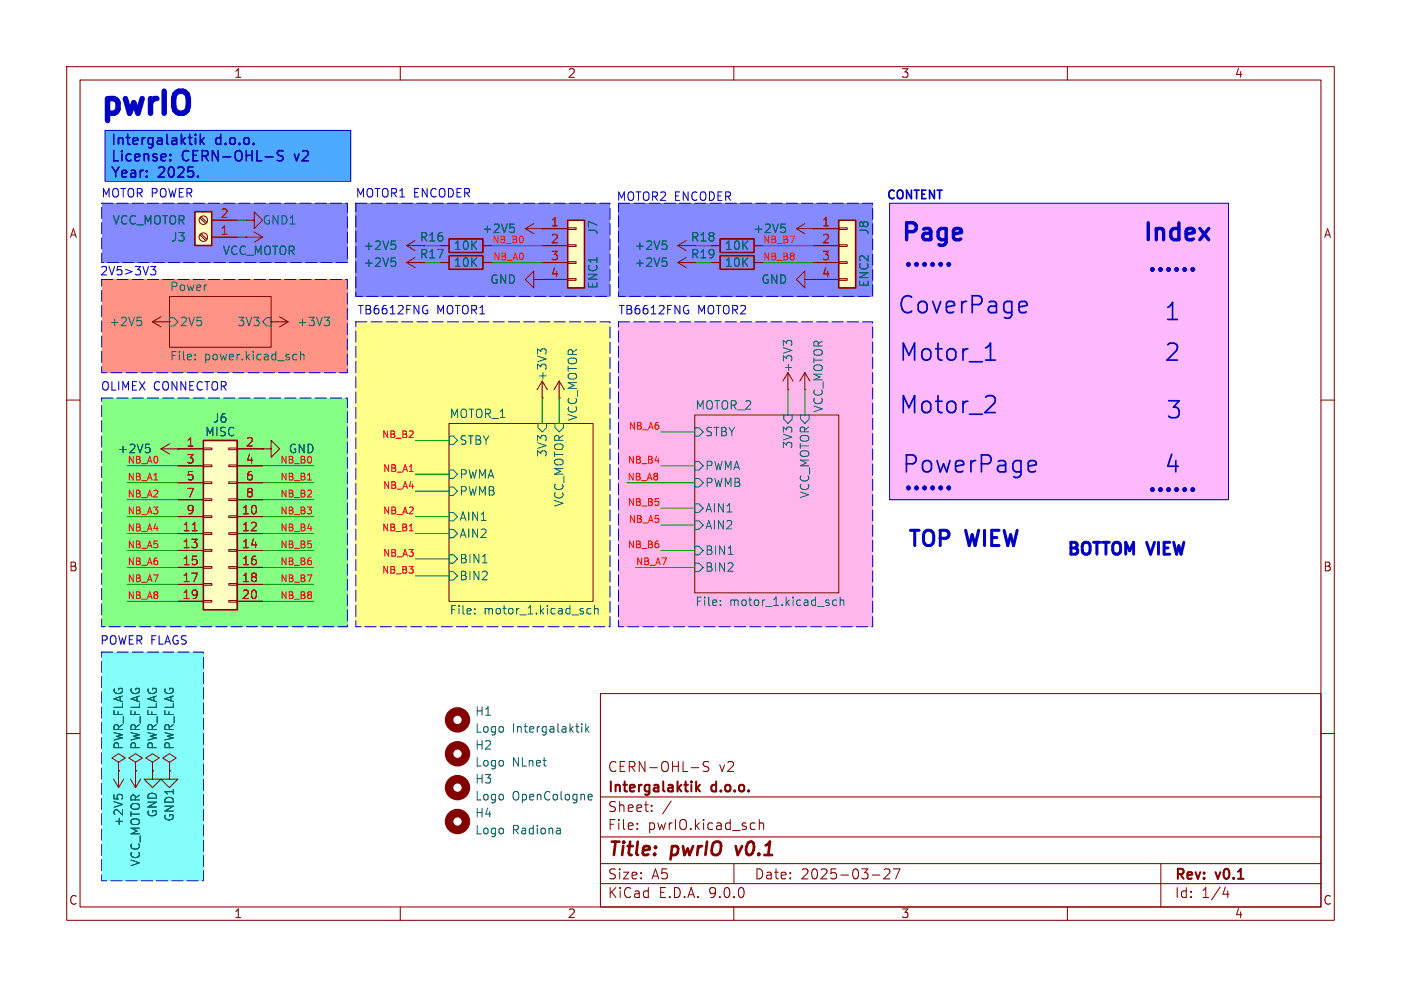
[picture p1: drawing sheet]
<svg xmlns="http://www.w3.org/2000/svg" width="210mm" height="148mm" viewBox="0 0 210 148" stroke-linecap="round" stroke-linejoin="round" font-family="sans-serif">
<g fill="none" stroke="#840000" stroke-width=".15">
<path d="M10 10h190v128h-190zM12 12h186v124h-186zM60 10v2M110 10v2M160 10v2M25.4 44.5h15.2v7.6h-15.2zM10 60h2M67.3 63.5h21.6v26.7h-21.6zM104.1 62.2h21.6v26.7h-21.6zM198 60h2M10 110h2M90 104h108v32h-108z"/>
<path d="M90 119.5h108M103.6 115.1h1.2M106.2 114.3l-.5-.1-.2 .1-.1 .3a.71 .71 0 0 0 .7 .4l.1 .3-.1 .3h-.7M198 110h2M60 136v2M90 132.5h108M90 129.5h108M90 125.5h108M95.5 124.2v.2M95.5 123.5v.1M97.7 121.5v.2M97.7 120.8v.1"/>
<path d="M100.6 120.1l-1.3 1.9M110 136v2M110 129.5v3M113 123.4l.2 .1M113.2 124.3l-.2 .1M113.8 122.9v1.5M113.8 123.5a.37 .37 0 0 1 .7 .1v.8M130.8 131.2h1.1M132.5 130.4l.3-.1 .5 .1a.41 .41 0 0 1 0 .5l-.8 .9h.9M133.9 130.3h1l-.6 1.5M160 136v2M174 129.5v6.5"/>
<path d="M183.7 133l-.4 1.1h1M184 133.6v1"/>
</g>
<path d="M110.3 126.9l.3 1.3" fill="none" stroke="#840000" stroke-width=".4"/>
<path d="M104.3 117.2v1.5M104.5 118.1l.4 .6M104.9 117.7l-.6 .6" fill="none" stroke="#840000" stroke-width=".3"/>
<path d="M15.2 97.8h15.3v34.3h-15.3z" fill="#85fffb"/>
<path d="M15.2 30.5h36.9v8.9h-36.9z" fill="#858aff"/>
<path d="M53.3 48.3h38.1v45.7h-38.1z" fill="#fdff89"/>
<path d="M15.2 59.7h36.9v34.3h-36.9z" fill="#86ff85"/>
<path d="M53.3 30.5h38.1v14h-38.1z" fill="#858aff"/>
<path d="M15.2 41.9h36.9v14h-36.9z" fill="#ff9385"/>
<path d="M92.7 48.3h38.1v45.7h-38.1z" fill="#ffb6ea"/>
<path d="M15.7 19.6h36.9v7.6h-36.9z" fill="#4eaaff"/>
<path d="M133.3 30.5h50.8v44.4h-50.8z" fill="#feb9ff"/>
<path d="M92.7 30.5h38.1v14h-38.1z" fill="#858aff"/>
<path d="M101.6 39.4l1.3 .7M101.6 39.4h2.5M102.9 38.6l-1.3 .8M106.7 36.8h1.2M113 36.8h1.3M119.4 34.3l1.2 .8M119.4 34.3h2.5M120.6 33.5l-1.2 .8M121.9 34.3h.1M25.4 44.5h15.2v7.6h-15.2zM67.3 63.5h21.6v26.7h-21.6zM104.1 62.2h21.6v26.7h-21.6z" fill="none" stroke="#840000" stroke-width=".15"/>
<g fill="none" stroke="#006464" stroke-width=".15">
<path d="M99.3 38.7h.6M99.7 39.2l.3 .2v.3l-.3 .2M117.1 33.6h.6M117.5 34.1l.3 .2v.3l-.3 .3M25.4 47.6h.6l.7 .7-.7 .6h-.6zM29.2 53.9v.1M29.2 53.2v.1M40 47.6h.6v1.3h-.6l-.6-.6zM44.1 53.1l.4 .1M44.5 53.9l-.4 .1M45 53.3l.2-.2 .3 .1 .1 .8M45 52.7v1.3"/>
<path d="M67.3 70.5h.6l.7 .6-.7 .7h-.6zM67.3 73h.6l.7 .7-.7 .6h-.6zM67.3 76.8h.6l.7 .7-.7 .6h-.6zM67.3 79.4h.6l.7 .6-.7 .6h-.6zM67.3 65.4h.6l.7 .6-.7 .7h-.6zM80.6 63.5h1.3v.6l-.6 .7-.7-.7zM83.2 63.5h1.3v.6l-.7 .7-.6-.7zM104.1 69.2h.7l.6 .7-.6 .6h-.7zM104.1 71.8h.7l.6 .6-.6 .6h-.7zM104.1 75.6h.7l.6 .6-.6 .6h-.7zM104.1 78.1h.7l.6 .6-.6 .7h-.7zM104.1 64.1h.7l.6 .7-.6 .6h-.7z"/>
<path d="M117.5 62.2h1.2v.7l-.6 .6-.6-.6zM120 62.2h1.3v.7l-.7 .6-.6-.6zM67.3 85.7h.6l.7 .7-.7 .6h-.6zM67.3 83.2h.6l.7 .6-.7 .7h-.6zM71.2 92v.1M71.2 91.3v.1M72.3 84.4h.7M88.6 91.3l-.4-.1-.2 .3v.3l.1 .2h.5M89.1 91.4l.2-.2 .3 .1 .1 .8M89.1 90.8v1.3M104.1 84.5h.7l.6 .6-.6 .6h-.7zM104.1 81.9h.7l.6 .7-.6 .6h-.7z"/>
<path d="M108 90.7v.1M108 90v.1M109.1 83.1h.8M125.4 90h-.4l-.2 .2v.4l.1 .1h.5M126 90.1l.1-.1h.3l.1 .8M126 89.5v1.3"/>
</g>
<path d="M107.9 35.8h5.1v2h-5.1z" fill="none" stroke="#840000" stroke-width=".25"/>
<path d="M29.2 31.8h2.5v5h-2.5z" fill="#ffffc2"/>
<path d="M29.2 31.8h2.5v5h-2.5z" fill="none" stroke="#840000" stroke-width=".25"/>
<g fill="none" stroke="#840000" stroke-width=".15">
<path d="M30 35.2l.8 .9M30 32.7l.8 .8M30.1 35.1l.9 .8M30.1 32.5l.9 .9M31.7 35.6h3.9M31.7 33h3.9M78.7 34.3l1.3 .8M78.7 34.3h2.6M80 33.5l-1.3 .8M81.3 34.3h.1"/>
<circle cx="30.5" cy="33" r=".63"/>
<circle cx="30.5" cy="35.6" r=".63"/>
</g>
<path d="M76.5 33.6h.6M76.9 34.1l.2 .2v.3l-.2 .3" fill="none" stroke="#006464" stroke-width=".15"/>
<path d="M85.1 33h2.5v10.2h-2.5z" fill="#ffffc2"/>
<path d="M85.1 33h2.5v10.2h-2.5z" fill="none" stroke="#840000" stroke-width=".25"/>
<g fill="none" stroke="#840000" stroke-width=".15">
<path d="M81.3 34.3h3.8M81.3 36.8h3.8M81.3 39.4h3.8M85.1 34.2h1.3v.2h-1.3zM85.1 36.7h1.3v.3h-1.3zM85.1 39.2h1.3v.3h-1.3zM101.6 36.8h2.5M101.6 36.8l1.3 .8M102.9 36.1l-1.3 .7M81.3 41.9h3.8M85.1 41.8h1.3v.2h-1.3zM120.6 41.9v-1.3l-1.2 1.3 1.2 1.3v-1.3h1.3"/>
<path d="M121.9 41.9h.1"/>
</g>
<path d="M99.3 36.1h.6M99.7 36.6l.3 .3v.3l-.3 .2" fill="none" stroke="#006464" stroke-width=".15"/>
<circle cx="68.6" cy="113" r="1.27" fill="none" stroke="#840000" stroke-width="1.3"/>
<path d="M125.7 33h2.6v10.2h-2.6z" fill="#ffffc2"/>
<path d="M67.3 35.8h5.1v2h-5.1zM125.7 33h2.6v10.2h-2.6z" fill="none" stroke="#840000" stroke-width=".25"/>
<g fill="none" stroke="#840000" stroke-width=".15">
<path d="M36.8 33h1.3v-1.2l1.3 1.2-1.3 1.3v-1.3M36.8 33h.1M36.8 35.6h.1M36.8 35.6h2.6M38.1 34.8l1.3 .8M39.4 35.6l-1.3 .7M66 36.8h1.3M72.4 36.8h1.3M121.9 34.3h3.8M121.9 36.8h3.8M121.9 39.4h3.8M125.7 34.2h1.3v.2h-1.3z"/>
<path d="M125.7 36.7h1.3v.3h-1.3zM125.7 39.2h1.3v.3h-1.3zM22.9 48.3h2.5M22.9 48.3l1.2 .7M24.1 47.5l-1.2 .8M25.4 48.3h.1M40.6 48.3h.1M40.6 48.3h2.6M41.9 47.5l1.3 .8M43.2 48.3l-1.3 .7M121.9 41.9h3.8M125.7 41.8h1.3v.2h-1.3z"/>
</g>
<path d="M20.6 47.6h.6M21 48.1l.2 .2v.3l-.2 .2M48.6 47.6h.8l-.4 .5M49.2 48.1l.2 .2v.3l-.2 .2" fill="none" stroke="#006464" stroke-width=".15"/>
<path d="M30.5 66h5.1v25.4h-5.1z" fill="#ffffc2"/>
<path d="M67.3 38.4h5.1v2h-5.1zM107.9 38.4h5.1v2h-5.1zM30.5 66h5.1v25.4h-5.1z" fill="none" stroke="#840000" stroke-width=".25"/>
<g fill="none" stroke="#840000" stroke-width=".15">
<path d="M31.7 35.6h3.9M31.7 33h3.9M36.8 35.6h.1M61 39.4h2.5M61 36.8l1.2 .8M61 36.8h2.5M61 39.4l1.2 .7M62.2 36.1l-1.2 .7M62.2 38.6l-1.2 .8M66 39.4h1.3M66 36.8h1.3M72.4 39.4h1.3"/>
<path d="M72.4 36.8h1.3M81.3 34.3h.1M81.3 39.4h3.8M81.3 36.8h3.8M81.3 34.3h3.8M106.7 39.4h1.2M106.7 36.8h1.2M113 39.4h1.3M113 36.8h1.3M121.9 34.3h.1M121.9 39.4h3.8M121.9 36.8h3.8"/>
<path d="M121.9 34.3h3.8M80 41.9v-1.3l-1.3 1.3 1.3 1.3v-1.3h1.3M81.3 59.7h.1M81.3 41.9h.1M81.3 57.2l-.8 1.2M81.3 57.2l.7 1.2M81.3 57.2v2.5M81.3 41.9h3.8M83.8 59.7h.1M83.8 57.2l-.7 1.2M83.8 57.2l.8 1.2M83.8 57.2v2.5"/>
<path d="M118.1 58.4h.1M118.1 55.9l-.8 1.3M118.1 55.9l.8 1.3M118.1 55.9v2.5M120.6 58.4h.1M120.6 55.9l-.7 1.3M120.6 55.9l.8 1.3M120.6 55.9v2.5M121.9 41.9h.1M121.9 41.9h3.8M24.1 67.3h6.4M24.1 67.3l1.3 .8"/>
<path d="M25.4 66.5l-1.3 .8M26.7 67.3h.1M26.7 69.9h3.8M26.7 72.4h3.8M26.7 74.9h3.8M26.7 77.5h3.8M30.5 67.2h1.2v.2h-1.2zM30.5 69.7h1.2v.3h-1.2zM30.5 72.3h1.2v.2h-1.2zM30.5 74.8h1.2v.3h-1.2zM30.5 77.3h1.2v.3h-1.2zM30.5 79.9h1.2v.2h-1.2z"/>
<path d="M34.3 67.2h1.3v.2h-1.3zM34.3 69.7h1.3v.3h-1.3zM34.3 72.3h1.3v.2h-1.3zM34.3 74.8h1.3v.3h-1.3zM34.3 77.3h1.3v.3h-1.3zM34.3 79.9h1.3v.2h-1.3zM35.6 67.3h3.8M35.6 69.9h3.8M35.6 72.4h3.8M35.6 74.9h3.8M35.6 77.5h3.8M39.4 67.3h1.2v-1.3l1.3 1.3-1.3 1.3v-1.3"/>
<path d="M39.4 67.3h.1M26.7 80h3.8M26.7 82.6h3.8M26.7 85.1h3.8M26.7 87.6h3.8M26.7 90.2h3.8M30.5 82.4h1.2v.3h-1.2zM30.5 85h1.2v.2h-1.2zM30.5 87.5h1.2v.3h-1.2zM30.5 90h1.2v.3h-1.2zM34.3 82.4h1.3v.3h-1.3zM34.3 85h1.3v.2h-1.3z"/>
<path d="M34.3 87.5h1.3v.3h-1.3zM34.3 90h1.3v.3h-1.3zM35.6 80h3.8M35.6 82.6h3.8M35.6 85.1h3.8M35.6 87.6h3.8M35.6 90.2h3.8M17 116.8l.8 1.3M17.8 115.6h.1M17.8 114.3l1-.6-1-.7-1 .7 1 .6v1.3M17.8 115.6v2.5M18.5 116.8l-.7 1.3"/>
<path d="M19.6 116.8l.7 1.3M20.3 115.6h.1M20.3 114.3l1-.6-1-.7-1 .7 1 .6v1.3M20.3 115.6v2.5M21.1 116.8l-.8 1.3M22.9 115.6v1.2h1.2l-1.2 1.3-1.3-1.3h1.3M22.9 115.6h.1M22.9 114.3l1-.6-1-.7-1.1 .7 1.1 .6v1.3M25.4 115.6v1.2h1.3l-1.3 1.3-1.3-1.3h1.3M25.4 115.6h.1M25.4 114.3l1-.6-1-.7-1 .7 1 .6v1.3"/>
</g>
<path d="M28.8 79.6h.7" fill="none" stroke="#a90000" stroke-width=".15"/>
<g fill="none" stroke="#006464" stroke-width=".15">
<path d="M58.7 36.1h.6M58.7 38.7h.6M59.1 36.6l.2 .3v.3l-.2 .2M59.1 39.2l.2 .2v.3l-.2 .2M76.5 33.6h.6M76.9 34.1l.2 .2v.3l-.2 .3M99.3 36.1h.6M99.3 38.7h.6M99.7 39.2l.3 .2v.3l-.3 .2M99.7 36.6l.3 .3v.3l-.3 .2M117.1 33.6h.6M117.5 34.1l.3 .2v.3l-.3 .3"/>
<path d="M81.1 52.7l-.5-.4v.8M81.1 52.6l.2-.3h.3l.3 .3M117.9 51.5l-.5-.5v.8M117.9 51.3l.2-.3h.3l.3 .3M21.8 66.6h.6M22.3 67.1l.2 .2v.3l-.2 .3M17.1 119.2v.6M17.6 119.4l.2-.3h.3l.3 .3M87.2 108.5v.2M87.2 109v.8M87.8 108.5v1.3M87.9 109.3l.4 .5"/>
<path d="M88.2 119.2l.4-.1 .2 .3-.6 .1M88.2 119.9h.5M88.3 109l-.5 .4M83.9 124.3l.1 .7M84 125h-.1M84 124.5l-.1 .1"/>
</g>
<g fill="none" stroke="#840000" stroke-width="1.3">
<circle cx="68.6" cy="107.9" r="1.27"/>
<circle cx="68.6" cy="118.1" r="1.27"/>
<circle cx="68.6" cy="123.2" r="1.27"/>
</g>
<path d="M46.1 72h.6M61.4 79.6h.5" fill="none" stroke="#ff0600" stroke-width=".15"/>
<g fill="none" stroke="#009600" stroke-width=".15">
<path d="M35.6 35.6h1.2M35.6 33h1.2M73.7 36.8h7.6M73.7 39.4h7.6M114.3 36.8h7.6M114.3 39.4h7.6M81.3 59.7v3.8M83.8 59.7v3.8M118.1 58.4v3.8M120.6 58.4v3.8M19 77.5h7.7M19 72.4h7.7"/>
<path d="M19 69.9h7.7M19 74.9h7.7M39.4 77.5h7.6M39.4 72.4h7.6M39.4 69.9h7.6M39.4 74.9h7.6M62.2 66h5.1M62.2 77.5h5.1M62.2 73.7h5.1M62.2 71.1h5.1M94 72.4h10.1M99.1 69.9h5"/>
<path d="M99.1 64.8h5M99.1 76.2h5M99.1 78.7h5M19 87.6h7.7M19 82.6h7.7M19 85.1h7.7M19 90.2h7.7M19 80h7.7M39.4 87.6h7.6M39.4 82.6h7.6M39.4 85.1h7.6M39.4 90.2h7.6"/>
<path d="M39.4 80h7.6M62.2 80h5.1M62.2 86.4h5.1M62.2 83.8h5.1M95.2 85.1h8.9M99.1 82.6h5"/>
</g>
<path d="M29.7 26.4v.2M30 20.1v1.6M30.2 21.1l.4 .6M30.6 20.6l-.6 .6M42.4 22.7h-.7a.36 .36 0 0 0-.1 .3 .36 .36 0 0 0 .3 .3 .56 .56 0 0 1 .5 .4v.3l-.3 .1-.5-.1M147.7 54h1.5" fill="none" stroke="#0000c2" stroke-width=".25"/>
<path d="M15.7 19.6h36.9v7.6h-36.9zM22.6 40h.8l-.5 .4 .4 .2 .1 .4-.3 .2h-.3M133.3 30.5h50.8v44.4h-50.8zM63.8 45.8l.3 .1M63.9 46.5h.2v.4l-.2 .2M102.9 45.8l.3 .1M103 46.5h.2v.4l-.2 .2" fill="none" stroke="#0000c2" stroke-width=".15"/>
<g fill="none" stroke="#0000c2" stroke-width=".51">
<path d="M142.2 39.5l.1 .1-.1 .2M142.2 39.5l-.1 .1 .1 .2M142.2 39.5v.3M178.8 40.3l.1 .1-.1 .1M178.8 40.3l-.1 .1 .1 .1M178.8 40.3v.2M142.1 73.2l.1 .1M142.2 73v.3M142.3 73.2l-.1 .1M172.7 73.3l.2 .1-.2 .1M172.7 73.3l-.1 .1 .1 .1M172.7 73.3v.2"/>
<path d="M174 73.3l.1 .1-.1 .1M174 73.3l-.2 .1 .2 .1M174 73.3v.2M175.2 73.3l.1 .1-.1 .1M175.2 73.3l-.2 .1 .2 .1M175.2 73.3v.2M176.4 73.3l.1 .1-.1 .1M176.4 73.3l-.1 .1 .1 .1M176.4 73.3v.2M177.6 73.3l.1 .1-.1 .1M177.6 73.3l-.1 .1 .1 .1M177.6 73.3v.2"/>
<path d="M178.8 73.3v.2M178.8 73.3l.1 .1-.1 .1M178.8 73.3l-.1 .1 .1 .1"/>
</g>
<path d="M15.2 30.5h36.9v8.9h-36.9zM53.3 30.5h38.1v14h-38.1zM92.7 30.5h38.1v14h-38.1zM15.2 59.7h36.9v34.3h-36.9zM15.2 41.9h36.9v14h-36.9zM53.3 48.3h38.1v45.7h-38.1zM92.7 48.3h38.1v45.7h-38.1zM15.2 97.8h15.3v34.3h-15.3z" fill="none" stroke="#0000c2" stroke-width=".15" stroke-dasharray="1.7 .6"/>
<text font-size="4.6" fill="#0000c2" x="14.4" y="18.4">pwrIO</text>
<g font-size="3.5" fill="#0000c2">
<text x="134.8" y="36.8">Page</text>
<text x="135.1" y="40.6">......</text>
<text x="171" y="36.8">Index</text>
<text x="171.6" y="41.4">......</text>
<text x="134.5" y="47.4">CoverPage</text>
<text x="174.4" y="48.4">1</text>
<text x="134.7" y="54.5">Motor_1</text>
<text x="174.4" y="54.5">2</text>
<text x="134.7" y="62.4">Motor_2</text>
<text x="174.7" y="63.1">3</text>
<text x="135.1" y="71.3">PowerPage</text>
<text x="174.4" y="71.3">4</text>
<text x="135.1" y="74.2">......</text>
</g>
<g font-size="3.2" fill="#0000c2">
<text x="135.8" y="82.6">TOP</text>
<text x="144.9" y="82.6">WIEW</text>
</g>
<g font-size="2.8" fill="#840000">
<text x="91" y="128.9">Title:</text>
<text x="100.7" y="128.9">pwrIO</text>
<text x="111.2" y="128.9">v0.1</text>
</g>
<g font-size="2.5" fill="#0000c2">
<text x="159.6" y="83.9">BOTTOM</text>
<text x="172.2" y="83.9">VIEW</text>
</g>
<g font-size="2.1" fill="#0000c2">
<text x="16.5" y="22.4">Intergalaktik</text>
<text x="32.4" y="22.4">d.o.o.</text>
<text x="16.5" y="24.8">License:</text>
<text x="16.5" y="27.3">Year:</text>
<text x="23.8" y="27.3">2025.</text>
<text x="27.3" y="24.8">CERN-OHL-S</text>
<text x="44.6" y="24.8">v2</text>
</g>
<g font-size="2.1" fill="#840000">
<text x="91" y="119.2">Intergalaktik</text>
<text x="91" y="116">CERN-OHL-S</text>
<text x="106.7" y="119.2">d.o.o.</text>
<text x="107.7" y="116">v2</text>
<text x="91" y="124.7">File:</text>
<text x="91" y="122">Sheet:</text>
<text x="97.1" y="124.7">pwrIO.kicad_sch</text>
<text x="91" y="134.9">KiCad</text>
<text x="91" y="132.1">Size:</text>
<text x="97.7" y="132.1">A5</text>
<text x="98.7" y="134.9">E.D.A.</text>
<text x="106.3" y="134.9">9.0.0</text>
<text x="113" y="132.1">Date:</text>
<text x="120" y="132.1">2025-03-27</text>
<text x="176" y="132.3">Rev:</text>
<text x="176" y="134.9">Id:</text>
<text x="180.1" y="134.9">1/4</text>
<text x="182.4" y="132.3">v0.1</text>
</g>
<g font-size="1.8" fill="#840000">
<text x="35" y="11.9">1</text>
<text x="85" y="11.9">2</text>
<text x="135" y="11.9">3</text>
<text x="185" y="11.9">4</text>
<text x="10.3" y="35.9">A</text>
<text x="198.4" y="35.9">A</text>
<text x="62.8" y="36.4">R16</text>
<text x="62.8" y="39">R17</text>
<text x="103.5" y="36.4">R18</text>
<text x="103.5" y="39">R19</text>
<text x="10.3" y="85.9">B</text>
<text x="198.3" y="85.9">B</text>
<text x="10.3" y="135.9">C</text>
<text x="35" y="137.9">1</text>
<text x="85" y="137.9">2</text>
<text x="135" y="137.9">3</text>
<text x="185" y="137.9">4</text>
<text x="198.3" y="135.9">C</text>
</g>
<g font-size="1.8" fill="#0000c2">
<text x="15.1" y="29.8">MOTOR POWER</text>
<text x="53.2" y="29.8">MOTOR1 ENCODER</text>
<text x="92.3" y="30.3">MOTOR2 ENCODER</text>
<text x="132.7" y="30.2">CONTENT</text>
<text x="14.9" y="41.5">2V5&gt;3V3</text>
<text x="53.5" y="47.3">TB6612FNG</text>
<text x="65.4" y="47.3">MOTOR1</text>
<text x="92.6" y="47.3">TB6612FNG</text>
<text x="104.6" y="47.3">MOTOR2</text>
<text x="15" y="58.8">OLIMEX</text>
<text x="23" y="58.8">CONNECTOR</text>
<text x="14.9" y="96.9">POWER FLAGS</text>
</g>
<g font-size="1.8" fill="#006464">
<text x="16.8" y="33.9">VCC_MOTOR</text>
<text x="39.3" y="33.9">GND1</text>
<text x="72.2" y="35.2">+2V5</text>
<text x="89.8" y="35.3" transform="rotate(-90 89.8 35.3)">J7</text>
<text x="112.8" y="35.2">+2V5</text>
<text x="130.4" y="35.3" transform="rotate(-90 130.4 35.3)">J8</text>
<text x="25.5" y="36.4">J3</text>
<text x="33.3" y="38.5">VCC_MOTOR</text>
<text x="54.4" y="37.7">+2V5</text>
<text x="54.4" y="40.2">+2V5</text>
<text x="67.9" y="37.7">10K</text>
<text x="67.9" y="40.2">10K</text>
<text x="95" y="40.2">+2V5</text>
<text x="95" y="37.7">+2V5</text>
<text x="108.5" y="37.7">10K</text>
<text x="108.5" y="40.2">10K</text>
<text x="25.4" y="43.7">Power</text>
<text x="73.4" y="42.8">GND</text>
<text x="89.8" y="43.4" transform="rotate(-90 89.8 43.4)">ENC1</text>
<text x="114" y="42.8">GND</text>
<text x="130.4" y="43.2" transform="rotate(-90 130.4 43.2)">ENC2</text>
<text x="16.3" y="49.1">+2V5</text>
<text x="26.9" y="49.1">2V5</text>
<text x="35.5" y="49.1">3V3</text>
<text x="44.5" y="49.1">+3V3</text>
<text x="25.4" y="54.4">File:</text>
<text x="30.6" y="54.4">power.kicad_sch</text>
<text x="82.1" y="57.3" transform="rotate(-90 82.1 57.3)">+3V3</text>
<text x="119" y="56" transform="rotate(-90 119 56)">+3V3</text>
<text x="30.7" y="65.6">MISC</text>
<text x="31.8" y="63.6">J6</text>
<text x="67.3" y="62.8">MOTOR_1</text>
<text x="86.7" y="63.2" transform="rotate(-90 86.7 63.2)">VCC_MOTOR</text>
<text x="104.1" y="61.5">MOTOR_2</text>
<text x="105.6" y="65.6">STBY</text>
<text x="123.5" y="62" transform="rotate(-90 123.5 62)">VCC_MOTOR</text>
<text x="17.6" y="68.2">+2V5</text>
<text x="43.2" y="68.2">GND</text>
<text x="68.8" y="72">PWMA</text>
<text x="68.8" y="66.9">STBY</text>
<text x="82.1" y="68.7" transform="rotate(-90 82.1 68.7)">3V3</text>
<text x="105.6" y="70.7">PWMA</text>
<text x="119" y="67.4" transform="rotate(-90 119 67.4)">3V3</text>
<text x="68.8" y="74.5">PWMB</text>
<text x="84.7" y="76.1" transform="rotate(-90 84.7 76.1)">VCC_MOTOR</text>
<text x="105.6" y="73.3">PWMB</text>
<text x="105.6" y="77.1">AIN1</text>
<text x="121.5" y="74.8" transform="rotate(-90 121.5 74.8)">VCC_MOTOR</text>
<text x="68.8" y="78.3">AIN1</text>
<text x="68.8" y="80.9">AIN2</text>
<text x="105.6" y="79.6">AIN2</text>
<text x="105.6" y="83.4">BIN1</text>
<text x="68.8" y="87.2">BIN2</text>
<text x="68.8" y="84.7">BIN1</text>
<text x="105.6" y="86">BIN2</text>
<text x="67.3" y="92.5">File:</text>
<text x="72.5" y="92.5">motor_1.kicad_sch</text>
<text x="104.1" y="91.2">File:</text>
<text x="109.4" y="91.2">motor_1.kicad_sch</text>
<text x="71.1" y="107.5">H1</text>
<text x="18.6" y="112.5" transform="rotate(-90 18.6 112.5)">PWR_FLAG</text>
<text x="21.2" y="112.5" transform="rotate(-90 21.2 112.5)">PWR_FLAG</text>
<text x="23.7" y="112.5" transform="rotate(-90 23.7 112.5)">PWR_FLAG</text>
<text x="26.3" y="112.5" transform="rotate(-90 26.3 112.5)">PWR_FLAG</text>
<text x="71.1" y="110.1">Logo</text>
<text x="71.1" y="112.6">H2</text>
<text x="76.8" y="110.1">Intergalaktik</text>
<text x="71.1" y="115.2">Logo</text>
<text x="71.1" y="117.7">H3</text>
<text x="76.8" y="115.2">NLnet</text>
<text x="18.6" y="124.1" transform="rotate(-90 18.6 124.1)">+2V5</text>
<text x="23.7" y="122.7" transform="rotate(-90 23.7 122.7)">GND</text>
<text x="26.3" y="123.3" transform="rotate(-90 26.3 123.3)">GND1</text>
<text x="71.1" y="125.3">Logo</text>
<text x="71.1" y="120.2">Logo</text>
<text x="71.1" y="122.8">H4</text>
<text x="76.8" y="125.3">Radiona</text>
<text x="76.8" y="120.2">OpenCologne</text>
<text x="21.2" y="130" transform="rotate(-90 21.2 130)">VCC_MOTOR</text>
</g>
<g font-size="1.8" fill="#a90000">
<text x="32.9" y="35.3">1</text>
<text x="32.9" y="32.8">2</text>
<text x="82.5" y="34">1</text>
<text x="123.1" y="34">1</text>
<text x="82.5" y="36.6">2</text>
<text x="82.5" y="39.1">3</text>
<text x="82.5" y="41.7">4</text>
<text x="123.1" y="36.6">2</text>
<text x="123.1" y="39.1">3</text>
<text x="123.1" y="41.7">4</text>
<text x="27.9" y="67.1">1</text>
<text x="27.9" y="69.6">3</text>
<text x="36.8" y="67.1">2</text>
<text x="36.8" y="69.6">4</text>
<text x="27.9" y="72.1">5</text>
<text x="27.9" y="74.7">7</text>
<text x="27.9" y="77.2">9</text>
<text x="36.2" y="77.2">10</text>
<text x="36.8" y="72.1">6</text>
<text x="36.8" y="74.7">8</text>
<text x="27.3" y="79.8">11</text>
<text x="27.3" y="82.3">13</text>
<text x="36.2" y="79.8">12</text>
<text x="36.2" y="82.3">14</text>
<text x="27.3" y="84.8">15</text>
<text x="27.3" y="87.4">17</text>
<text x="27.3" y="89.9">19</text>
<text x="36.2" y="84.8">16</text>
<text x="36.2" y="87.4">18</text>
<text x="36.2" y="89.9">20</text>
</g>
<g font-size="1.4" fill="#ff0600">
<text x="73.6" y="36.6">NB_B0</text>
<text x="73.8" y="39.1">NB_A0</text>
<text x="114.3" y="39.1">NB_B8</text>
<text x="114.3" y="36.6">NB_B7</text>
<text x="57.1" y="65.8">NB_B2</text>
<text x="94.1" y="64.5">NB_A6</text>
<text x="19" y="69.6">NB_A0</text>
<text x="41.9" y="69.6">NB_B0</text>
<text x="57.3" y="70.8">NB_A1</text>
<text x="94" y="69.6">NB_B4</text>
<text x="19" y="72.1">NB_A1</text>
<text x="19" y="77.2">NB_A3</text>
<text x="19" y="74.7">NB_A2</text>
<text x="41.9" y="72.1">NB_B1</text>
<text x="41.9" y="77.2">NB_B3</text>
<text x="41.9" y="74.7">NB_B2</text>
<text x="57.3" y="73.4">NB_A4</text>
<text x="57.3" y="77.2">NB_A2</text>
<text x="94" y="75.9">NB_B5</text>
<text x="94" y="72.1">NB_A8</text>
<text x="19" y="82.3">NB_A5</text>
<text x="19" y="79.7">NB_A4</text>
<text x="41.9" y="82.3">NB_B5</text>
<text x="41.9" y="79.7">NB_B4</text>
<text x="57.1" y="79.7">NB_B1</text>
<text x="57.3" y="83.5">NB_A3</text>
<text x="94" y="82.3">NB_B6</text>
<text x="94.1" y="78.5">NB_A5</text>
<text x="19" y="84.8">NB_A6</text>
<text x="19" y="87.4">NB_A7</text>
<text x="19" y="89.9">NB_A8</text>
<text x="41.9" y="87.4">NB_B7</text>
<text x="41.9" y="89.9">NB_B8</text>
<text x="41.9" y="84.8">NB_B6</text>
<text x="57.1" y="86.1">NB_B3</text>
<text x="95.2" y="84.8">NB_A7</text>
</g>
</svg>
